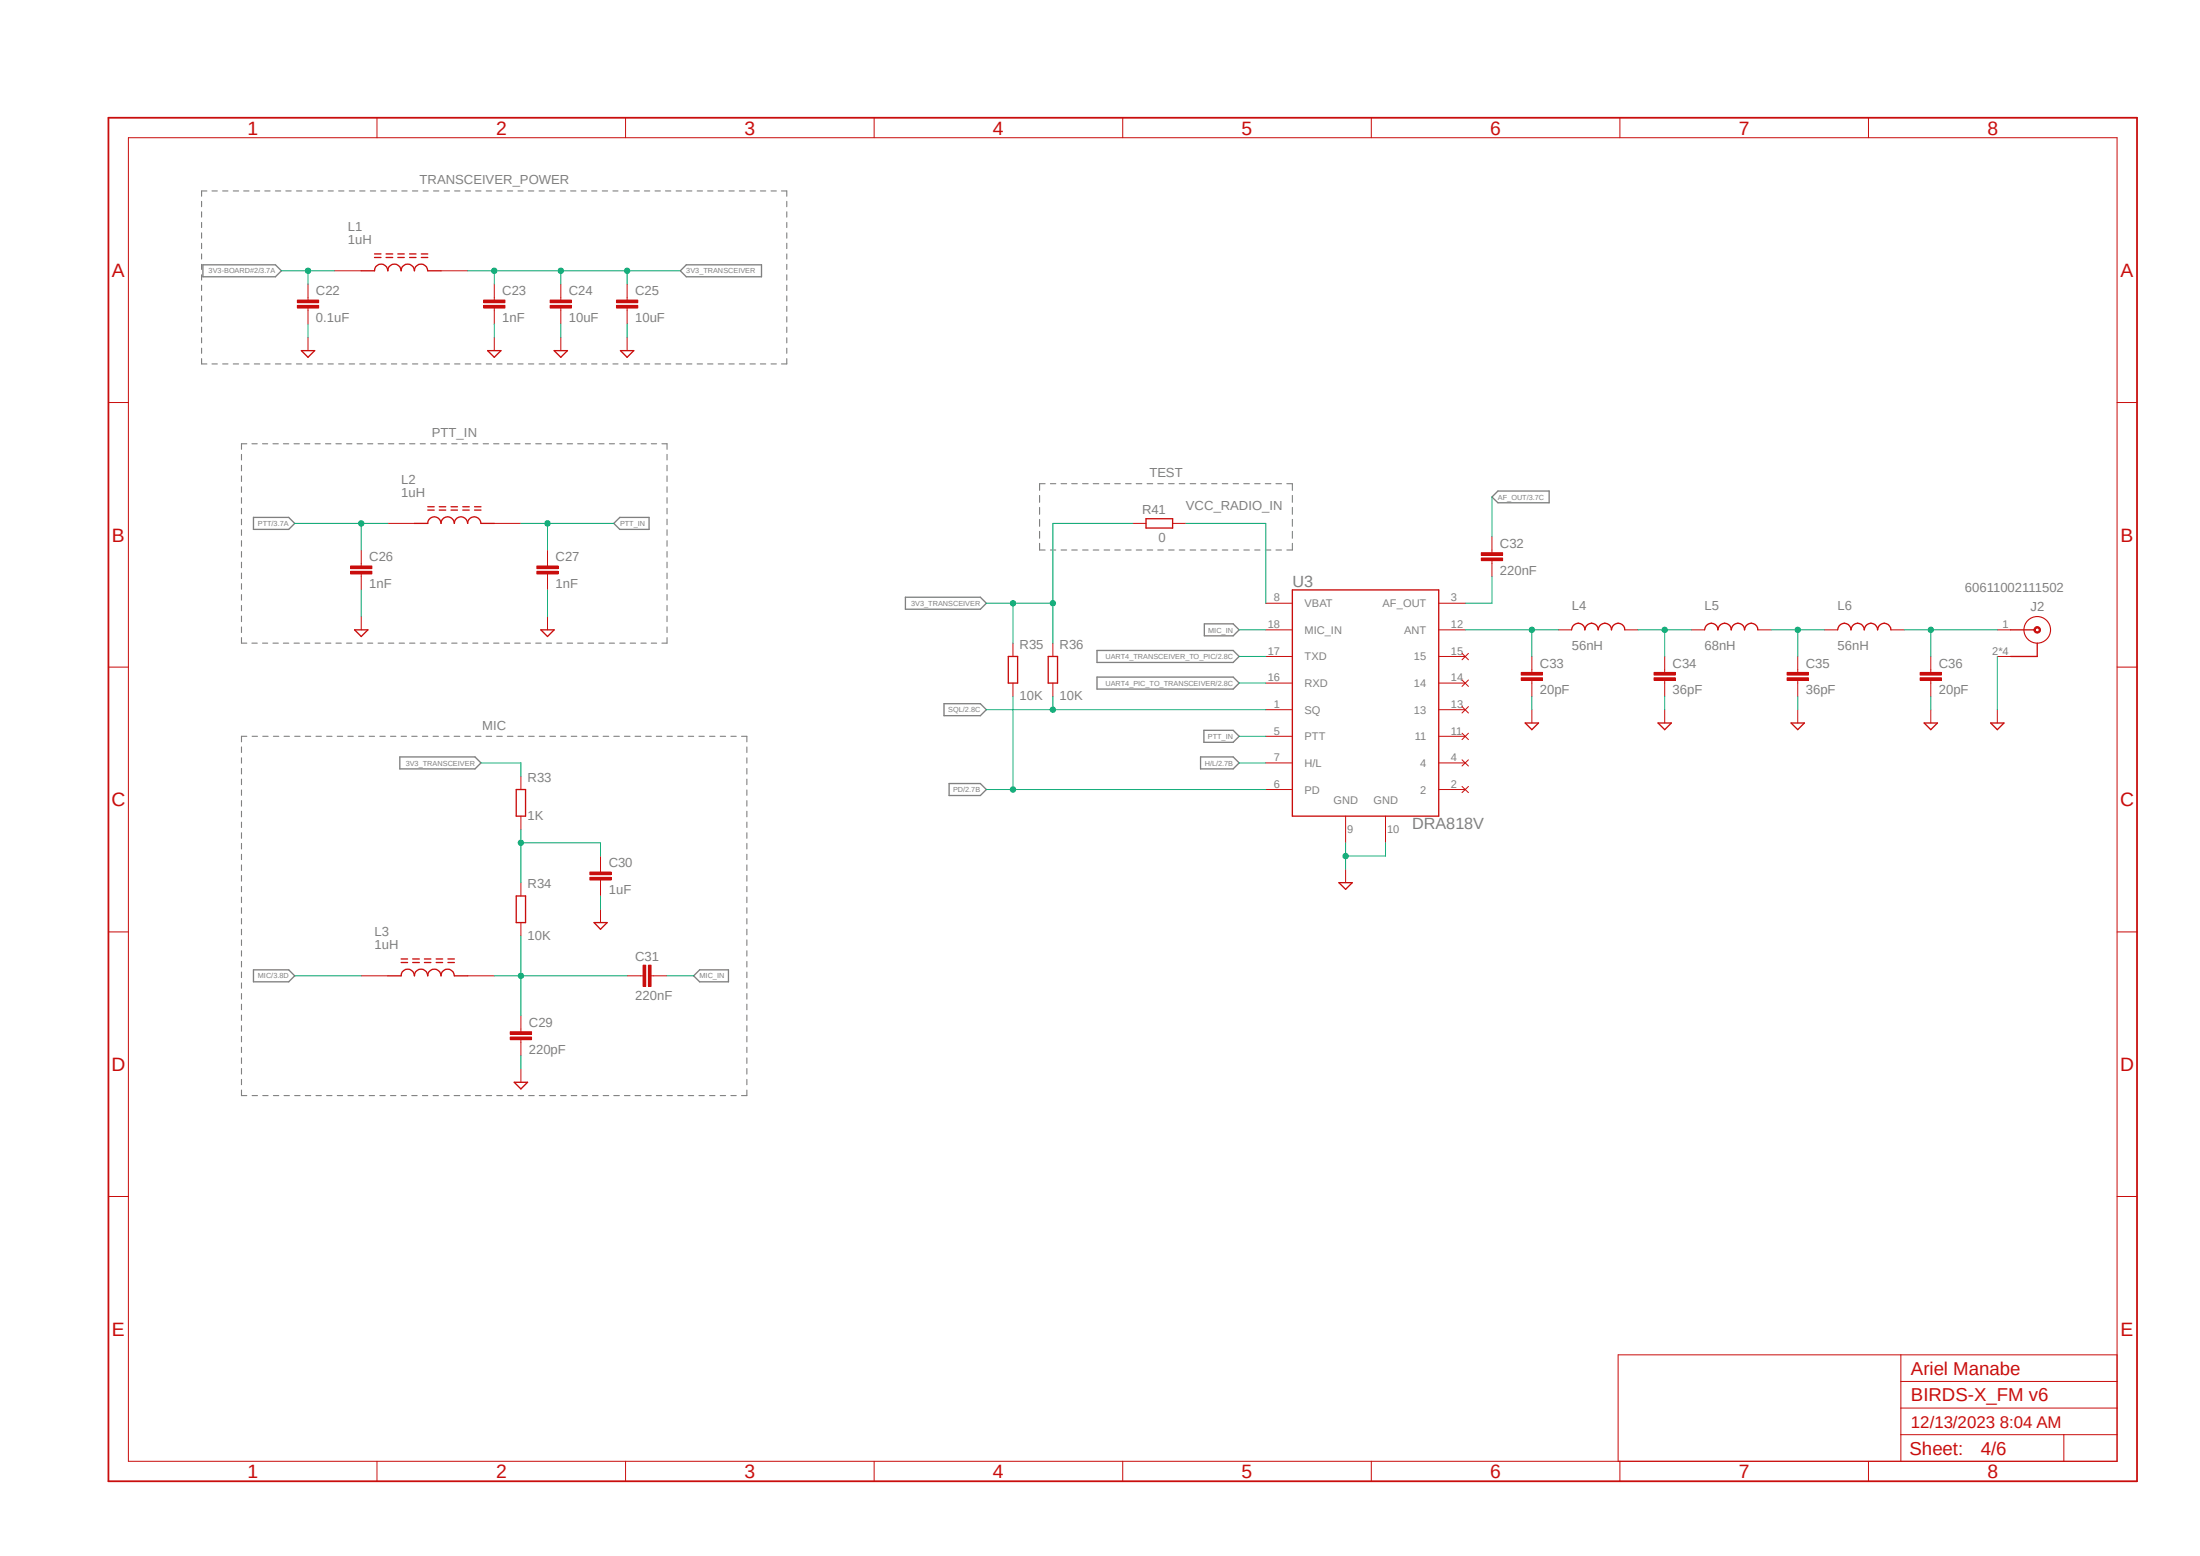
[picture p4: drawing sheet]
<svg xmlns="http://www.w3.org/2000/svg" width="420mm" height="297mm" viewBox="0 0 420 297" stroke-linecap="round" stroke-linejoin="round" font-family="sans-serif">
<path d="M20.2 22.1l388.1 261.2M408.3 22.1l-388.1 261.2" fill="none" stroke="#fff" stroke-width=".19"/>
<g fill="none" stroke="#808080" stroke-width=".21">
<path d="M38.5 38.4v1.1M39.5 36.4h-1v1.1M40.5 36.4h1M42.5 36.4h1M44.5 36.4h1.1M46.5 36.4h1M48.6 36.4h1M50.5 36.4h1.1M52.6 36.4h1M54.6 36.4h1M56.6 36.4h1M58.6 36.4h1"/>
<path d="M60.6 36.4h1M62.7 36.4h.9M64.6 36.4h1.1M66.7 36.4h1M68.7 36.4h1M70.7 36.4h1M72.7 36.4h1M74.7 36.4h1M76.7 36.4h1M78.7 36.4h1.1M80.8 36.4h.9M82.8 36.4h1"/>
<path d="M84.8 36.4h1M86.8 36.4h1M88.8 36.4h1M90.8 36.4h1M92.8 36.4h1.1M94.8 36.4h1M96.9 36.4h1M98.9 36.4h1M100.9 36.4h1M102.9 36.4h1M104.9 36.4h1M106.9 36.4h1"/>
<path d="M108.9 36.4h1M111 36.4h1M112.9 36.4h1.1M115 36.4h1M117 36.4h1M119 36.4h1M121 36.4h1M123 36.4h1M125.1 36.4h1M127 36.4h1.1M129.1 36.4h1M131.1 36.4h1"/>
<path d="M133.1 36.4h1M135.1 36.4h1M137.1 36.4h1M139.1 36.4h1.1M141.1 36.4h1.1M143.2 36.4h1M145.2 36.4h1M147.2 36.4h1M149.2 36.4h1v1.1M150.2 38.4v1.1M38.5 40.4v1M38.5 42.5v.9"/>
<path d="M38.5 44.4v1.1M38.5 46.4v1.1M38.5 48.5v.9M38.5 50.5v.9M38.5 52.5v1M38.5 54.4v1.1M38.5 56.5v.9M38.5 58.5v.9M150.2 40.4v1M150.2 42.5v.9M150.2 44.4v1.1M150.2 46.4v1.1"/>
<path d="M150.2 48.5v.9M150.2 50.5v.9M150.2 52.5v1M150.2 54.4v1.1M150.2 56.5v.9M150.2 58.5v.9M38.5 60.5v1M38.5 62.4v1.1M38.5 64.5v.9M38.5 66.5v.9M38.5 68.5v1h1M40.5 69.5h1"/>
<path d="M42.5 69.5h1M44.5 69.5h1.1M46.5 69.5h1M48.6 69.5h1M50.5 69.5h1.1M52.6 69.5h1M54.6 69.5h1M56.6 69.5h1M58.6 69.5h1M60.6 69.5h1M62.7 69.5h.9M64.6 69.5h1.1"/>
<path d="M66.7 69.5h1M68.7 69.5h1M70.7 69.5h1M72.7 69.5h1M74.7 69.5h1M76.7 69.5h1M78.7 69.5h1.1M80.8 69.5h.9M82.8 69.5h1M84.8 69.5h1M86.8 69.5h1M88.8 69.5h1"/>
<path d="M90.8 69.5h1M92.8 69.5h1.1M94.8 69.5h1M96.9 69.5h1M98.9 69.5h1M100.9 69.5h1M102.9 69.5h1M104.9 69.5h1M106.9 69.5h1M108.9 69.5h1M111 69.5h1M112.9 69.5h1.1"/>
<path d="M115 69.5h1M117 69.5h1M119 69.5h1M121 69.5h1M123 69.5h1M125.1 69.5h1M127 69.5h1.1M129.1 69.5h1M131.1 69.5h1M133.1 69.5h1M135.1 69.5h1M137.1 69.5h1"/>
<path d="M139.1 69.5h1.1M141.1 69.5h1.1M143.2 69.5h1M145.2 69.5h1M147.2 69.5h1M150.2 60.5v1M150.2 62.4v1.1M150.2 64.5v.9M150.2 66.5v.9M150.2 68.5v1h-1M46.1 86.7v1.1M46.1 88.8v1.1"/>
<path d="M46.1 90.8v1.1M46.1 92.9v1.1M46.1 95v1.1M46.1 97v1.1M46.1 99.1v1.1M47.1 84.7h-1v1.1M48.1 84.7h1M50.1 84.7h1M52.1 84.7h1M54.1 84.7h1M56.1 84.7h1M58.1 84.7h1"/>
<path d="M60.2 84.7h.9M62.1 84.7h1.1M64.1 84.7h1.1M66.2 84.7h1M68.2 84.7h1M70.2 84.7h1M72.2 84.7h1M74.2 84.7h1M76.2 84.7h1M78.2 84.7h1M80.2 84.7h1M82.2 84.7h1"/>
<path d="M84.2 84.7h1M86.2 84.7h1M88.2 84.7h1M90.3 84.7h.9M92.2 84.7h1.1M94.2 84.7h1M96.3 84.7h1M98.3 84.7h1M100.3 84.7h1M102.3 84.7h1M104.3 84.7h1M106.3 84.7h1"/>
<path d="M108.3 84.7h1M110.3 84.7h1M112.3 84.7h1M114.3 84.7h1M116.3 84.7h1M118.3 84.7h1M120.3 84.7h1M122.3 84.7h1.1M124.3 84.7h1M126.4 84.7h.9v1.1M127.3 86.7v1.1M127.3 88.8v1.1"/>
<path d="M127.3 90.8v1.1M127.3 92.9v1.1M127.3 95v1.1M127.3 97v1.1M127.3 99.1v1.1M198.5 94.6v1.3M198.5 96.9v1.3M198.5 99.1v1.4M199.5 92.3h-1v1.3M200.5 92.3h1M202.6 92.3h1M204.6 92.3h1.1"/>
<path d="M206.7 92.3h1M208.7 92.3h1.1M210.8 92.3h1M212.8 92.3h1.1M214.9 92.3h1M216.9 92.3h1.1M219 92.3h1M221 92.3h1.1M223.1 92.3h1.1M225.1 92.3h1.1M227.2 92.3h1.1M229.2 92.3h1.1"/>
<path d="M231.3 92.3h1M233.3 92.3h1.1M235.4 92.3h1M237.4 92.3h1.1M239.5 92.3h1M241.6 92.3h1M243.6 92.3h1M245.7 92.3h1v1.3M246.7 94.6v1.3M246.7 96.9v1.3M246.7 99.1v1.4M46.1 101.1v1.1"/>
<path d="M46.1 103.2v1.1M46.1 105.3v1M46.1 107.3v1.1M46.1 109.4v1M46.1 111.4v1.1M46.1 113.5v1.1M46.1 115.6v1M46.1 117.6v1.1M46.1 119.7v1M127.3 101.1v1.1M127.3 103.2v1.1M127.3 105.3v1"/>
<path d="M127.3 107.3v1.1M127.3 109.4v1M127.3 111.4v1.1M127.3 113.5v1.1M127.3 115.6v1M127.3 117.6v1.1M127.3 119.7v1M198.5 101.4v1.3M198.5 103.7v1.3h1M200.5 105h1M202.6 105h1M204.6 105h1.1"/>
<path d="M206.7 105h1M208.7 105h1.1M210.8 105h1M212.8 105h1.1M214.9 105h1M216.9 105h1.1M219 105h1M221 105h1.1M223.1 105h1.1M225.1 105h1.1M227.2 105h1.1M229.2 105h1.1"/>
<path d="M231.3 105h1M233.3 105h1.1M235.4 105h1M237.4 105h1.1M239.5 105h1M241.6 105h1M243.6 105h1M246.7 101.4v1.3M246.7 103.7v1.3h-1M46.1 121.7v1.1h1M48.1 122.8h1M50.1 122.8h1"/>
<path d="M52.1 122.8h1M54.1 122.8h1M56.1 122.8h1M58.1 122.8h1M60.2 122.8h.9M62.1 122.8h1.1M64.1 122.8h1.1M66.2 122.8h1M68.2 122.8h1M70.2 122.8h1M72.2 122.8h1M74.2 122.8h1"/>
<path d="M76.2 122.8h1M78.2 122.8h1M80.2 122.8h1M82.2 122.8h1M84.2 122.8h1M86.2 122.8h1M88.2 122.8h1M90.3 122.8h.9M92.2 122.8h1.1M94.2 122.8h1M96.3 122.8h1M98.3 122.8h1"/>
<path d="M100.3 122.8h1M102.3 122.8h1M104.3 122.8h1M106.3 122.8h1M108.3 122.8h1M110.3 122.8h1M112.3 122.8h1M114.3 122.8h1M116.3 122.8h1M118.3 122.8h1M120.3 122.8h1M122.3 122.8h1.1"/>
<path d="M124.3 122.8h1M127.3 121.7v1.1h-.9M46.1 142.6v1M46.1 144.7v1M46.1 146.7v1M46.1 148.7v1.1M46.1 150.8v1M46.1 152.8v1.1M46.1 154.9v1M46.1 156.9v1M46.1 159v1M47.1 140.5h-1v1.1"/>
<path d="M48.1 140.5h1M50.2 140.5h1M52.2 140.5h1M54.2 140.5h1M56.3 140.5h1M58.3 140.5h1M60.3 140.5h1M62.4 140.5h1M64.4 140.5h1M66.4 140.5h1M68.5 140.5h1M70.5 140.5h1"/>
<path d="M72.5 140.5h1M74.5 140.5h1.1M76.6 140.5h1M78.6 140.5h1M80.6 140.5h1.1M82.7 140.5h1M84.7 140.5h1M86.7 140.5h1.1M88.7 140.5h1.1M90.8 140.5h1M92.8 140.5h1.1M94.8 140.5h1.1"/>
<path d="M96.9 140.5h1M98.9 140.5h1M100.9 140.5h1.1M103 140.5h1M105 140.5h1M107 140.5h1.1M109.1 140.5h1M111.1 140.5h1M113.1 140.5h1.1M115.1 140.5h1.1M117.2 140.5h1M119.2 140.5h1.1"/>
<path d="M121.2 140.5h1.1M123.3 140.5h1M125.3 140.5h1M127.3 140.5h1.1M129.4 140.5h1M131.4 140.5h1M133.4 140.5h1.1M135.5 140.5h1M137.5 140.5h1M139.5 140.5h1M141.6 140.5h1v1.1M142.6 142.6v1"/>
<path d="M142.6 144.7v1M142.6 146.7v1M142.6 148.7v1.1M142.6 150.8v1M142.6 152.8v1.1M142.6 154.9v1M142.6 156.9v1M142.6 159v1M46.1 161v1.1M46.1 163.1v1M46.1 165.1v1.1M46.1 167.1v1.1"/>
<path d="M46.1 169.2v1M46.1 171.2v1.1M46.1 173.3v1M46.1 175.3v1.1M46.1 177.4v1M46.1 179.4v1.1M142.6 161v1.1M142.6 163.1v1M142.6 165.1v1.1M142.6 167.1v1.1M142.6 169.2v1M142.6 171.2v1.1"/>
<path d="M142.6 173.3v1M142.6 175.3v1.1M142.6 177.4v1M142.6 179.4v1.1M46.1 181.5v1M46.1 183.5v1.1M46.1 185.5v1.1M46.1 187.6v1M46.1 189.7v1M46.1 191.7v1M46.1 193.8v1M46.1 195.8v1"/>
<path d="M46.1 197.8v1.1M46.1 199.9v1M142.6 181.5v1M142.6 183.5v1.1M142.6 185.5v1.1M142.6 187.6v1M142.6 189.7v1M142.6 191.7v1M142.6 193.8v1M142.6 195.8v1M142.6 197.8v1.1M142.6 199.9v1"/>
<path d="M46.1 201.9v1.1M46.1 204v1M46.1 206v1.1M46.1 208.1v1h1M48.1 209.1h1M50.2 209.1h1M52.2 209.1h1M54.2 209.1h1M56.3 209.1h1M58.3 209.1h1M60.3 209.1h1M62.4 209.1h1"/>
<path d="M64.4 209.1h1M66.4 209.1h1M68.5 209.1h1M70.5 209.1h1M72.5 209.1h1M74.5 209.1h1.1M76.6 209.1h1M78.6 209.1h1M80.6 209.1h1.1M82.7 209.1h1M84.7 209.1h1M86.7 209.1h1.1"/>
<path d="M88.7 209.1h1.1M90.8 209.1h1M92.8 209.1h1.1M94.8 209.1h1.1M96.9 209.1h1M98.9 209.1h1M100.9 209.1h1.1M103 209.1h1M105 209.1h1M107 209.1h1.1M109.1 209.1h1M111.1 209.1h1"/>
<path d="M113.1 209.1h1.1M115.1 209.1h1.1M117.2 209.1h1M119.2 209.1h1.1M121.2 209.1h1.1M123.3 209.1h1M125.3 209.1h1M127.3 209.1h1.1M129.4 209.1h1M131.4 209.1h1M133.4 209.1h1.1M135.5 209.1h1"/>
<path d="M137.5 209.1h1M139.5 209.1h1M142.6 201.9v1.1M142.6 204v1M142.6 206v1.1M142.6 208.1v1h-1"/>
</g>
<g fill="none" stroke="#808080" stroke-width=".25">
<path d="M38.7 50.5h13.9l1.1 1.2-1.1 1.1h-13.9zM129.9 51.7l1.1-1.2h14.4v2.3h-14.4zM48.4 98.8h6.7l1.2 1.1-1.2 1.1h-6.7zM117.2 99.9l1.1-1.1h5.6v2.2h-5.6zM284.8 94.9l1.2-1.2h9.7v2.3h-9.7zM172.8 114h14.4l1.1 1.1-1.1 1.2h-14.4zM229.9 119.1h5.5l1.2 1.1-1.2 1.2h-5.5zM180.2 134.3h7l1.1 1.2-1.1 1.1h-7zM209.4 129.2h26l1.2 1.2-1.2 1.1h-26zM209.4 124.2h26l1.2 1.1-1.2 1.1h-26zM229.8 139.4h5.6l1.2 1.1-1.2 1.2h-5.6zM76.3 144.5h14.4l1.1 1.1-1.1 1.2h-14.4z"/>
<path d="M181.2 149.6h6l1.1 1.1-1.1 1.1h-6zM229.2 144.5h6.2l1.2 1.1-1.2 1.2h-6.2zM48.4 185.1h6.7l1.2 1.2-1.2 1.1h-6.7zM133.6 185.1h5.5v2.3h-5.5l-1.2-1.1z"/>
</g>
<g fill="none" stroke="#c90d0c" stroke-width=".19">
<path d="M24.5 26.3h379.7v252.6h-379.7zM72 22.5v3.8M119.4 22.5v3.8M166.9 22.5v3.8M214.3 22.5v3.8M261.8 22.5v3.8M309.2 22.5v3.8M356.7 22.5v3.8M20.7 76.8h3.8M404.2 76.8h3.8M241.6 115.1h5.1M274.7 115.1h5"/>
<path d="M20.7 127.3h3.8M241.6 135.5h5.1M241.6 120.2h5.1M241.6 130.4h5.1M241.6 125.3h5.1M274.7 135.5h5M274.7 120.2h5M274.7 130.4h5M274.7 125.3h5M279.1 124.7l1.2 1.2M279.1 129.8l1.2 1.2M279.1 134.9l1.2 1.2"/>
<path d="M279.1 140l1.2 1.2M280.3 124.7l-1.2 1.2M280.3 129.8l-1.2 1.2M280.3 134.9l-1.2 1.2M280.3 140l-1.2 1.2M404.2 127.3h3.8M241.6 140.5h5.1M241.6 150.7h5.1M241.6 145.6h5.1M256.9 155.8v5.1M264.5 155.8v5.1M274.7 140.5h5"/>
<path d="M274.7 150.7h5M274.7 145.6h5M279.1 150.1l1.2 1.2M279.1 145l1.2 1.2M280.3 150.1l-1.2 1.2M280.3 145l-1.2 1.2M20.7 177.9h3.8M404.2 177.9h3.8M20.7 228.4h3.8M404.2 228.4h3.8M362.9 258.6v20.3M404.2 258.6h-95.3v20.3"/>
<path d="M72 278.9v3.8M119.4 278.9v3.8M166.9 278.9v3.8M214.3 278.9v3.8M261.8 278.9v3.8M309.2 278.9v3.8M356.7 278.9v3.8M362.9 273.9h41.3M362.9 268.8h41.3M362.9 263.7h41.3M394 273.9v5"/>
</g>
<path d="M20.7 22.5h387.3v260.2h-387.3z" fill="none" stroke="#c90d0c" stroke-width=".34"/>
<path d="M246.7 112.6h28v43.2h-28z" fill="none" stroke="#c90d0c" stroke-width=".25"/>
<circle cx="388.9" cy="120.2" r="2.54" fill="none" stroke="#c90d0c" stroke-width=".21"/>
<path d="M388.4 119.9a.64 .64 0 0 1 1-.1 .64 .64 0 0 1-.3 1 .64 .64 0 0 1-.8-.6h.2a.39 .39 0 0 1 .6-.3 .39 .39 0 0 1 .1 .6 .39 .39 0 0 1-.6-.1l-.1-.2h-.2z" fill-rule="evenodd" fill="#c90d0c"/>
<path d="M58.8 56.8v.5M58.8 58.8v.5M388.4 119.9a.64 .64 0 0 1 1-.1 .64 .64 0 0 1-.3 1 .64 .64 0 0 1-.8-.6h.2a.39 .39 0 0 1 .6-.3 .39 .39 0 0 1 .1 .6 .39 .39 0 0 1-.6-.1l-.1-.2h-.2zM381.3 120.2h2.5M381.3 125.3h2.5M256.9 165.9v2.6" fill="none" stroke="#c90d0c" stroke-width=".19"/>
<path d="M383.8 120.2h4.6M388.9 122.8v2.5h-5.1M255.6 168.5h2.5l-1.2 1.3z" fill="none" stroke="#c90d0c" stroke-width=".25"/>
<path d="M56.8 58.3h4v.5h-4z" fill-rule="evenodd" fill="#c90d0c"/>
<path d="M56.8 58.3h4v.5h-4z" fill="none" stroke="#c90d0c" stroke-width=".19"/>
<path d="M56.8 57.3h4v.5h-4z" fill-rule="evenodd" fill="#c90d0c"/>
<path d="M56.8 57.3h4v.5h-4zM58.8 54.2v2.6M58.8 59.3v2.5M63.9 51.7h5.1M84.2 51.7h5.1M94.4 56.8v.5M94.4 58.8v.5" fill="none" stroke="#c90d0c" stroke-width=".19"/>
<path d="M69 51.7h2.5a1.27 1.27 0 0 1 1.3-1.3 1.27 1.27 0 0 1 1.2 1.3 1.27 1.27 0 0 1 1.3-1.3 1.27 1.27 0 0 1 1.3 1.3 1.27 1.27 0 0 1 1.3-1.3 1.27 1.27 0 0 1 1.2 1.3 1.27 1.27 0 0 1 1.3-1.3 1.27 1.27 0 0 1 1.3 1.3h2.5M71.5 49.1h1.2M71.5 48.5h1.2M73.7 49.1h1.3M73.7 48.5h1.3M75.9 49.1h1.3M75.9 48.5h1.3M78.2 49.1h1.2M78.2 48.5h1.2M80.4 49.1h1.3M80.4 48.5h1.3" fill="none" stroke="#c90d0c" stroke-width=".25"/>
<path d="M92.3 58.3h4.1v.5h-4.1z" fill-rule="evenodd" fill="#c90d0c"/>
<path d="M92.3 58.3h4.1v.5h-4.1z" fill="none" stroke="#c90d0c" stroke-width=".19"/>
<path d="M92.3 57.3h4.1v.5h-4.1z" fill-rule="evenodd" fill="#c90d0c"/>
<path d="M92.3 57.3h4.1v.5h-4.1zM94.4 54.2v2.6M94.4 59.3v2.5M107.1 56.8v.5M107.1 58.8v.5M58.8 64.4v2.5M94.4 64.4v2.5" fill="none" stroke="#c90d0c" stroke-width=".19"/>
<path d="M57.5 66.9h2.6l-1.3 1.3zM93.1 66.9h2.5l-1.2 1.3z" fill="none" stroke="#c90d0c" stroke-width=".25"/>
<path d="M105 58.3h4.1v.5h-4.1z" fill-rule="evenodd" fill="#c90d0c"/>
<path d="M105 58.3h4.1v.5h-4.1z" fill="none" stroke="#c90d0c" stroke-width=".19"/>
<path d="M105 57.3h4.1v.5h-4.1z" fill-rule="evenodd" fill="#c90d0c"/>
<path d="M105 57.3h4.1v.5h-4.1zM107.1 54.2v2.6M107.1 59.3v2.5M119.7 56.8v.5M119.7 58.8v.5M107.1 64.4v2.5" fill="none" stroke="#c90d0c" stroke-width=".19"/>
<path d="M105.8 66.9h2.5l-1.2 1.3z" fill="none" stroke="#c90d0c" stroke-width=".25"/>
<path d="M117.7 58.3h4.1v.5h-4.1z" fill-rule="evenodd" fill="#c90d0c"/>
<path d="M117.7 58.3h4.1v.5h-4.1z" fill="none" stroke="#c90d0c" stroke-width=".19"/>
<path d="M117.7 57.3h4.1v.5h-4.1z" fill-rule="evenodd" fill="#c90d0c"/>
<path d="M117.7 57.3h4.1v.5h-4.1zM119.7 54.2v2.6M119.7 59.3v2.5M119.7 64.4v2.5M74 99.9h5.1M94.4 99.9h5M69 107.5v.5M69 109.6v.5" fill="none" stroke="#c90d0c" stroke-width=".19"/>
<path d="M118.4 66.9h2.6l-1.3 1.3zM79.1 99.9h2.6a1.27 1.27 0 0 1 1.2-1.3 1.27 1.27 0 0 1 1.3 1.3 1.27 1.27 0 0 1 1.3-1.3 1.27 1.27 0 0 1 1.2 1.3 1.27 1.27 0 0 1 1.3-1.3 1.27 1.27 0 0 1 1.3 1.3 1.27 1.27 0 0 1 1.3-1.3 1.27 1.27 0 0 1 1.2 1.3h2.6M81.7 97.4h1.2M81.7 96.7h1.2M83.9 97.4h1.2M83.9 96.7h1.2M86.1 97.4h1.2M86.1 96.7h1.2M88.3 97.4h1.3M88.3 96.7h1.3M90.6 97.4h1.2M90.6 96.7h1.2" fill="none" stroke="#c90d0c" stroke-width=".25"/>
<path d="M66.9 109.1h4.1v.5h-4.1z" fill-rule="evenodd" fill="#c90d0c"/>
<path d="M66.9 109.1h4.1v.5h-4.1z" fill="none" stroke="#c90d0c" stroke-width=".19"/>
<path d="M66.9 108h4.1v.5h-4.1z" fill-rule="evenodd" fill="#c90d0c"/>
<path d="M66.9 108h4.1v.5h-4.1zM69 105v2.5M69 110.1v2.5M104.5 107.5v.5M104.5 109.6v.5" fill="none" stroke="#c90d0c" stroke-width=".19"/>
<path d="M102.5 109.1h4.1v.5h-4.1z" fill-rule="evenodd" fill="#c90d0c"/>
<path d="M102.5 109.1h4.1v.5h-4.1z" fill="none" stroke="#c90d0c" stroke-width=".19"/>
<path d="M102.5 108h4.1v.5h-4.1z" fill-rule="evenodd" fill="#c90d0c"/>
<path d="M69 117.7v2.5M102.5 108h4.1v.5h-4.1zM104.5 105v2.5M104.5 110.1v2.5M104.5 117.7v2.5M69 186.3h5M89.3 186.3h5.1M99.4 196.4v.5M99.4 198.5v.5" fill="none" stroke="#c90d0c" stroke-width=".19"/>
<g fill="none" stroke="#c90d0c" stroke-width=".25">
<path d="M67.7 120.2h2.5l-1.2 1.3zM103.3 120.2h2.5l-1.3 1.3zM74 186.3h2.6a1.27 1.27 0 0 1 1.3-1.3 1.27 1.27 0 0 1 1.2 1.3 1.27 1.27 0 0 1 1.3-1.3 1.27 1.27 0 0 1 1.3 1.3 1.27 1.27 0 0 1 1.2-1.3 1.27 1.27 0 0 1 1.3 1.3 1.27 1.27 0 0 1 1.3-1.3 1.27 1.27 0 0 1 1.2 1.3h2.6M76.6 183.7h1.2M76.6 183h1.2M78.8 183.7h1.3M78.8 183h1.3M81 183.7h1.3M81 183h1.3M83.3 183.7h1.2M83.3 183h1.2M85.5 183.7h1.2"/>
<path d="M85.5 183h1.2"/>
</g>
<path d="M97.4 198h4.1v.5h-4.1z" fill-rule="evenodd" fill="#c90d0c"/>
<path d="M97.4 198h4.1v.5h-4.1z" fill="none" stroke="#c90d0c" stroke-width=".19"/>
<path d="M97.4 196.9h4.1v.5h-4.1z" fill-rule="evenodd" fill="#c90d0c"/>
<path d="M99.4 148.2v2.5M99.4 155.8v2.5M99.4 168.5v2.5M99.4 176.1v2.5M114.6 165.9v.6M114.6 168v.5M97.4 196.9h4.1v.5h-4.1zM99.4 193.9v2.5M99.4 199v2.5M99.4 204v2.6" fill="none" stroke="#c90d0c" stroke-width=".19"/>
<path d="M98.6 150.7h1.7v5.1h-1.7zM98.6 171h1.7v5.1h-1.7zM98.2 206.6h2.5l-1.3 1.3z" fill="none" stroke="#c90d0c" stroke-width=".25"/>
<path d="M112.6 167.5h4.1v.5h-4.1z" fill-rule="evenodd" fill="#c90d0c"/>
<path d="M112.6 167.5h4.1v.5h-4.1z" fill="none" stroke="#c90d0c" stroke-width=".19"/>
<path d="M112.6 166.5h4.1v.5h-4.1z" fill-rule="evenodd" fill="#c90d0c"/>
<path d="M112.6 166.5h4.1v.5h-4.1zM114.6 163.4v2.5M114.6 168.5v2.5M114.6 173.6v2.5M122.3 186.3h.5M124.3 186.3h.5" fill="none" stroke="#c90d0c" stroke-width=".19"/>
<path d="M113.4 176.1h2.5l-1.3 1.3z" fill="none" stroke="#c90d0c" stroke-width=".25"/>
<path d="M123.8 184.2h.5v4.1h-.5z" fill-rule="evenodd" fill="#c90d0c"/>
<path d="M123.8 184.2h.5v4.1h-.5z" fill="none" stroke="#c90d0c" stroke-width=".19"/>
<path d="M122.8 184.2h.5v4.1h-.5z" fill-rule="evenodd" fill="#c90d0c"/>
<path d="M284.8 105v.5M284.8 107v.5M193.4 122.8v2.5M193.4 130.4v2.5M201 122.8v2.5M201 130.4v2.5M119.7 186.3h2.6M122.8 184.2h.5v4.1h-.5zM124.8 186.3h2.5" fill="none" stroke="#c90d0c" stroke-width=".19"/>
<path d="M192.5 125.3h1.8v5.1h-1.8zM200.1 125.3h1.8v5.1h-1.8z" fill="none" stroke="#c90d0c" stroke-width=".25"/>
<path d="M282.8 105.5h4.1v.5h-4.1z" fill-rule="evenodd" fill="#c90d0c"/>
<path d="M282.8 105.5h4.1v.5h-4.1z" fill="none" stroke="#c90d0c" stroke-width=".19"/>
<path d="M282.8 106.5h4.1v.5h-4.1z" fill-rule="evenodd" fill="#c90d0c"/>
<path d="M282.8 106.5h4.1v.5h-4.1zM284.8 102.4v2.6M284.8 107.5v2.6M292.4 127.8v.6M292.4 129.9v.5" fill="none" stroke="#c90d0c" stroke-width=".19"/>
<path d="M290.4 129.4h4.1v.5h-4.1z" fill-rule="evenodd" fill="#c90d0c"/>
<path d="M290.4 129.4h4.1v.5h-4.1z" fill="none" stroke="#c90d0c" stroke-width=".19"/>
<path d="M290.4 128.4h4.1v.5h-4.1z" fill-rule="evenodd" fill="#c90d0c"/>
<path d="M290.4 128.4h4.1v.5h-4.1zM292.4 125.3v2.5M292.4 130.4v2.5M317.8 127.8v.6M317.8 129.9v.5" fill="none" stroke="#c90d0c" stroke-width=".19"/>
<path d="M315.8 129.4h4v.5h-4z" fill-rule="evenodd" fill="#c90d0c"/>
<path d="M315.8 129.4h4v.5h-4z" fill="none" stroke="#c90d0c" stroke-width=".19"/>
<path d="M315.8 128.4h4v.5h-4z" fill-rule="evenodd" fill="#c90d0c"/>
<path d="M315.8 128.4h4v.5h-4zM317.8 125.3v2.5M317.8 130.4v2.5M343.2 127.8v.6M343.2 129.9v.5" fill="none" stroke="#c90d0c" stroke-width=".19"/>
<path d="M341.2 129.4h4v.5h-4z" fill-rule="evenodd" fill="#c90d0c"/>
<path d="M341.2 129.4h4v.5h-4z" fill="none" stroke="#c90d0c" stroke-width=".19"/>
<path d="M341.2 128.4h4v.5h-4z" fill-rule="evenodd" fill="#c90d0c"/>
<path d="M341.2 128.4h4v.5h-4zM343.2 125.3v2.5M343.2 130.4v2.5M368.6 127.8v.6M368.6 129.9v.5" fill="none" stroke="#c90d0c" stroke-width=".19"/>
<path d="M366.6 129.4h4v.5h-4z" fill-rule="evenodd" fill="#c90d0c"/>
<path d="M366.6 129.4h4v.5h-4z" fill="none" stroke="#c90d0c" stroke-width=".19"/>
<path d="M366.6 128.4h4v.5h-4z" fill-rule="evenodd" fill="#c90d0c"/>
<g fill="none" stroke="#c90d0c" stroke-width=".19">
<path d="M216.2 99.9h2.6M223.9 99.9h2.5M292.4 135.5v2.5M297.5 120.2h2.5M310.2 120.2h2.5M317.8 135.5v2.5M322.9 120.2h2.5M335.6 120.2h2.5M343.2 135.5v2.5M348.3 120.2h2.5M361 120.2h2.5M366.6 128.4h4v.5h-4z"/>
<path d="M368.6 125.3v2.5M368.6 130.4v2.5M368.6 135.5v2.5M381.3 135.5v2.5"/>
</g>
<path d="M218.8 99h5.1v1.8h-5.1zM291.2 138h2.5l-1.3 1.3zM300 120.2a1.27 1.27 0 0 1 1.3-1.2 1.27 1.27 0 0 1 1.3 1.2 1.27 1.27 0 0 1 1.2-1.2 1.27 1.27 0 0 1 1.3 1.2 1.27 1.27 0 0 1 1.3-1.2 1.27 1.27 0 0 1 1.2 1.2 1.27 1.27 0 0 1 1.3-1.2 1.27 1.27 0 0 1 1.3 1.2M316.5 138h2.6l-1.3 1.3zM325.4 120.2a1.27 1.27 0 0 1 1.3-1.2 1.27 1.27 0 0 1 1.3 1.2 1.27 1.27 0 0 1 1.2-1.2 1.27 1.27 0 0 1 1.3 1.2 1.27 1.27 0 0 1 1.3-1.2 1.27 1.27 0 0 1 1.2 1.2 1.27 1.27 0 0 1 1.3-1.2 1.27 1.27 0 0 1 1.3 1.2M341.9 138h2.6l-1.3 1.3zM350.8 120.2a1.27 1.27 0 0 1 1.3-1.2 1.27 1.27 0 0 1 1.3 1.2 1.27 1.27 0 0 1 1.2-1.2 1.27 1.27 0 0 1 1.3 1.2 1.27 1.27 0 0 1 1.3-1.2 1.27 1.27 0 0 1 1.2 1.2 1.27 1.27 0 0 1 1.3-1.2 1.27 1.27 0 0 1 1.3 1.2M367.3 138h2.6l-1.3 1.3zM380 138h2.6l-1.3 1.3z" fill="none" stroke="#c90d0c" stroke-width=".25"/>
<path d="M53.7 51.7h10.2M58.8 51.7v2.5" fill="none" stroke="#0dab76" stroke-width=".19"/>
<circle cx="58.8" cy="51.7" r=".51" fill="#0dab76"/>
<g fill="none" stroke="#0dab76" stroke-width=".19">
<path d="M58.8 61.8v2.6M94.4 61.8v2.6M107.1 61.8v2.6M119.7 61.8v2.6M69 112.6v5.1M104.5 112.6v5.1M114.6 171v2.6M256.9 160.9v5M264.5 160.9v2.5h-7.6M99.4 201.5v2.5"/>
<circle cx="58.8" cy="51.7" r=".51"/>
</g>
<circle cx="256.9" cy="163.4" r=".51" fill="#0dab76"/>
<g fill="none" stroke="#0dab76" stroke-width=".19">
<path d="M188.3 135.5h53.3M201 132.9v2.6M236.6 120.2h5M292.4 132.9v2.6M317.8 132.9v2.6M343.2 132.9v2.6M368.6 132.9v2.6M381.3 125.3v10.2M127.3 186.3h5.1"/>
<circle cx="256.9" cy="163.4" r=".51"/>
</g>
<circle cx="201" cy="135.5" r=".51" fill="#0dab76"/>
<g fill="none" stroke="#0dab76" stroke-width=".19">
<path d="M193.4 132.9v17.8M188.3 150.7h53.3"/>
<circle cx="201" cy="135.5" r=".51"/>
</g>
<circle cx="193.4" cy="150.7" r=".51" fill="#0dab76"/>
<g fill="none" stroke="#0dab76" stroke-width=".19">
<path d="M89.3 51.7h40.6M94.4 51.7v2.5M107.1 51.7v2.5M119.7 51.7v2.5M236.6 130.4h5M236.6 125.3h5M236.6 145.6h5"/>
<circle cx="193.4" cy="150.7" r=".51"/>
</g>
<circle cx="94.4" cy="51.7" r=".51" fill="#0dab76"/>
<circle cx="94.4" cy="51.7" r=".51" fill="none" stroke="#0dab76" stroke-width=".19"/>
<circle cx="107.1" cy="51.7" r=".51" fill="#0dab76"/>
<circle cx="107.1" cy="51.7" r=".51" fill="none" stroke="#0dab76" stroke-width=".19"/>
<circle cx="119.7" cy="51.7" r=".51" fill="#0dab76"/>
<g fill="none" stroke="#0dab76" stroke-width=".19">
<path d="M216.2 99.9h-15.2v22.9M188.3 115.1h12.7M193.4 115.1v7.7"/>
<circle cx="119.7" cy="51.7" r=".51"/>
</g>
<circle cx="201" cy="115.1" r=".51" fill="#0dab76"/>
<circle cx="201" cy="115.1" r=".51" fill="none" stroke="#0dab76" stroke-width=".19"/>
<circle cx="193.4" cy="115.1" r=".51" fill="#0dab76"/>
<g fill="none" stroke="#0dab76" stroke-width=".19">
<path d="M99.4 99.9h17.8M104.5 99.9v5.1M91.8 145.6h7.6v2.6M236.6 140.5h5"/>
<circle cx="193.4" cy="115.1" r=".51"/>
</g>
<circle cx="104.5" cy="99.9" r=".51" fill="#0dab76"/>
<g fill="none" stroke="#0dab76" stroke-width=".19">
<path d="M56.3 99.9h17.7M69 99.9v5.1"/>
<circle cx="104.5" cy="99.9" r=".51"/>
</g>
<circle cx="69" cy="99.9" r=".51" fill="#0dab76"/>
<g fill="none" stroke="#0dab76" stroke-width=".19">
<path d="M99.4 178.6v15.3M56.3 186.3h12.7M94.4 186.3h25.3"/>
<circle cx="69" cy="99.9" r=".51"/>
</g>
<circle cx="99.4" cy="186.3" r=".51" fill="#0dab76"/>
<g fill="none" stroke="#0dab76" stroke-width=".19">
<path d="M99.4 158.3v10.2M99.4 160.9h15.2v2.5"/>
<circle cx="99.4" cy="186.3" r=".51"/>
</g>
<circle cx="99.4" cy="160.9" r=".51" fill="#0dab76"/>
<g fill="none" stroke="#0dab76" stroke-width=".19">
<path d="M284.8 94.9v7.5M284.8 110.1v5h-5.1M279.7 120.2h17.8M292.4 120.2v5.1"/>
<circle cx="99.4" cy="160.9" r=".51"/>
</g>
<circle cx="292.4" cy="120.2" r=".51" fill="#0dab76"/>
<g fill="none" stroke="#0dab76" stroke-width=".19">
<path d="M312.7 120.2h10.2"/>
<circle cx="292.4" cy="120.2" r=".51"/>
</g>
<circle cx="317.8" cy="120.2" r=".51" fill="#0dab76"/>
<g fill="none" stroke="#0dab76" stroke-width=".19">
<path d="M317.8 120.2v5.1M338.1 120.2h10.2"/>
<circle cx="317.8" cy="120.2" r=".51"/>
</g>
<circle cx="343.2" cy="120.2" r=".51" fill="#0dab76"/>
<g fill="none" stroke="#0dab76" stroke-width=".19">
<path d="M343.2 120.2v5.1M363.5 120.2h17.8M368.6 120.2v5.1"/>
<circle cx="343.2" cy="120.2" r=".51"/>
</g>
<circle cx="368.6" cy="120.2" r=".51" fill="#0dab76"/>
<g fill="none" stroke="#0dab76" stroke-width=".19">
<path d="M226.4 99.9h15.2v15.2"/>
<circle cx="368.6" cy="120.2" r=".51"/>
</g>
<g font-size="3.7" fill="#c90d0c">
<text x="47.2" y="25.7">1</text>
<text x="94.7" y="25.7">2</text>
<text x="142.1" y="25.7">3</text>
<text x="189.6" y="25.7">4</text>
<text x="237" y="25.7">5</text>
<text x="284.5" y="25.7">6</text>
<text x="331.9" y="25.7">7</text>
<text x="379.4" y="25.7">8</text>
<text x="21.4" y="52.9">A</text>
<text x="404.8" y="52.9">A</text>
<text x="21.4" y="103.4">B</text>
<text x="404.8" y="103.4">B</text>
<text x="21.3" y="153.9">C</text>
<text x="404.7" y="153.9">C</text>
<text x="21.3" y="204.5">D</text>
<text x="404.7" y="204.5">D</text>
<text x="21.4" y="255">E</text>
<text x="404.8" y="255">E</text>
<text x="47.2" y="282.1">1</text>
<text x="94.7" y="282.1">2</text>
<text x="142.1" y="282.1">3</text>
<text x="189.6" y="282.1">4</text>
<text x="237" y="282.1">5</text>
<text x="284.5" y="282.1">6</text>
<text x="331.9" y="282.1">7</text>
<text x="379.4" y="282.1">8</text>
</g>
<g font-size="3.6" fill="#c90d0c">
<text x="364.8" y="262.4">Ariel Manabe</text>
<text x="364.8" y="267.5">BIRDS-X_FM v6</text>
<text x="364.5" y="277.8">Sheet:</text>
<text x="378.1" y="277.7">4/6</text>
</g>
<text font-size="3.2" fill="#c90d0c" x="364.8" y="272.6">12/13/2023 8:04 AM</text>
<g font-size="3.1" fill="#808080">
<text x="246.7" y="112.1">U3</text>
<text x="269.6" y="158.3">DRA818V</text>
</g>
<g font-size="2.5" fill="#808080">
<text x="80.1" y="35.2">TRANSCEIVER_POWER</text>
<text x="66.4" y="46.6">1uH</text>
<text x="66.4" y="44.1">L1</text>
<text x="60.3" y="56.4">C22</text>
<text x="95.9" y="56.4">C23</text>
<text x="108.6" y="56.4">C24</text>
<text x="121.2" y="56.4">C25</text>
<text x="60.3" y="61.5">0.1uF</text>
<text x="95.9" y="61.5">1nF</text>
<text x="108.6" y="61.5">10uF</text>
<text x="121.2" y="61.5">10uF</text>
<text x="82.5" y="83.4">PTT_IN</text>
<text x="76.6" y="94.9">1uH</text>
<text x="76.6" y="92.3">L2</text>
<text x="219.4" y="91.1">TEST</text>
<text x="218" y="98.1">R41</text>
<text x="226.4" y="97.4">VCC_RADIO_IN</text>
<text x="70.5" y="107.1">C26</text>
<text x="106.1" y="107.1">C27</text>
<text x="221.2" y="103.5">0</text>
<text x="286.3" y="104.6">C32</text>
<text x="70.5" y="112.2">1nF</text>
<text x="106.1" y="112.2">1nF</text>
<text x="286.3" y="109.7">220nF</text>
<text x="375.1" y="113.1">60611002111502</text>
<text x="300.1" y="116.4">L4</text>
<text x="325.4" y="116.4">L5</text>
<text x="350.8" y="116.4">L6</text>
<text x="387.6" y="116.7">J2</text>
<text x="194.7" y="123.8">R35</text>
<text x="202.3" y="123.8">R36</text>
<text x="300.1" y="124">56nH</text>
<text x="325.4" y="124">68nH</text>
<text x="350.8" y="124">56nH</text>
<text x="294" y="127.5">C33</text>
<text x="319.3" y="127.5">C34</text>
<text x="344.7" y="127.5">C35</text>
<text x="370.1" y="127.5">C36</text>
<text x="194.7" y="133.7">10K</text>
<text x="202.3" y="133.7">10K</text>
<text x="294" y="132.5">20pF</text>
<text x="319.3" y="132.5">36pF</text>
<text x="344.7" y="132.5">36pF</text>
<text x="370.1" y="132.5">20pF</text>
<text x="92.1" y="139.3">MIC</text>
<text x="100.7" y="149.2">R33</text>
<text x="100.7" y="156.5">1K</text>
<text x="116.2" y="165.6">C30</text>
<text x="100.7" y="169.5">R34</text>
<text x="116.2" y="170.6">1uF</text>
<text x="71.5" y="178.6">L3</text>
<text x="100.7" y="179.4">10K</text>
<text x="71.5" y="181.2">1uH</text>
<text x="121.2" y="183.3">C31</text>
<text x="121.3" y="191">220nF</text>
<text x="101" y="196">C29</text>
<text x="101" y="201.1">220pF</text>
</g>
<g font-size="2.1" fill="#808080">
<text x="242" y="119.9">18</text>
<text x="243.2" y="114.8">8</text>
<text x="249" y="115.9">VBAT</text>
<text x="263.9" y="115.9">AF_OUT</text>
<text x="277" y="114.8">3</text>
<text x="277" y="119.9">12</text>
<text x="382.3" y="119.9">1</text>
<text x="242" y="125">17</text>
<text x="249" y="121">MIC_IN</text>
<text x="268.1" y="121">ANT</text>
<text x="277" y="125">15</text>
<text x="380.3" y="125">2*4</text>
<text x="242" y="130">16</text>
<text x="249" y="131.1">RXD</text>
<text x="249" y="126.1">TXD</text>
<text x="269.9" y="126.1">15</text>
<text x="269.9" y="131.1">14</text>
<text x="277" y="130">14</text>
<text x="243.2" y="135.1">1</text>
<text x="249" y="136.2">SQ</text>
<text x="269.9" y="136.2">13</text>
<text x="277" y="135.1">13</text>
<text x="243.2" y="140.2">5</text>
<text x="249" y="141.3">PTT</text>
<text x="270.1" y="141.3">11</text>
<text x="277" y="140.2">11</text>
<text x="243.2" y="145.3">7</text>
<text x="249" y="146.4">H/L</text>
<text x="271.1" y="146.4">4</text>
<text x="277" y="145.3">4</text>
<text x="243.2" y="150.4">6</text>
<text x="249" y="151.5">PD</text>
<text x="254.6" y="153.5">GND</text>
<text x="262.2" y="153.5">GND</text>
<text x="271.1" y="151.5">2</text>
<text x="277" y="150.4">2</text>
<text x="257.2" y="159">9</text>
<text x="264.8" y="159">10</text>
</g>
<g font-size="1.4" fill="#808080">
<text x="39.8" y="52.2">3V3-BOARD#2/3.7A</text>
<text x="131" y="52.2">3V3_TRANSCEIVER</text>
<text x="286" y="95.4">AF_OUT/3.7C</text>
<text x="49.2" y="100.4">PTT/3.7A</text>
<text x="118.4" y="100.4">PTT_IN</text>
<text x="173.9" y="115.7">3V3_TRANSCEIVER</text>
<text x="211" y="125.8">UART4_TRANSCEIVER_TO_PIC/2.8C</text>
<text x="230.7" y="120.7">MIC_IN</text>
<text x="211" y="130.9">UART4_PIC_TO_TRANSCEIVER/2.8C</text>
<text x="181" y="136">SQL/2.8C</text>
<text x="230.6" y="141.1">PTT_IN</text>
<text x="77.5" y="146.1">3V3_TRANSCEIVER</text>
<text x="230" y="146.1">H/L/2.7B</text>
<text x="181.9" y="151.2">PD/2.7B</text>
<text x="49.2" y="186.8">MIC/3.8D</text>
<text x="133.6" y="186.8">MIC_IN</text>
</g>
</svg>
